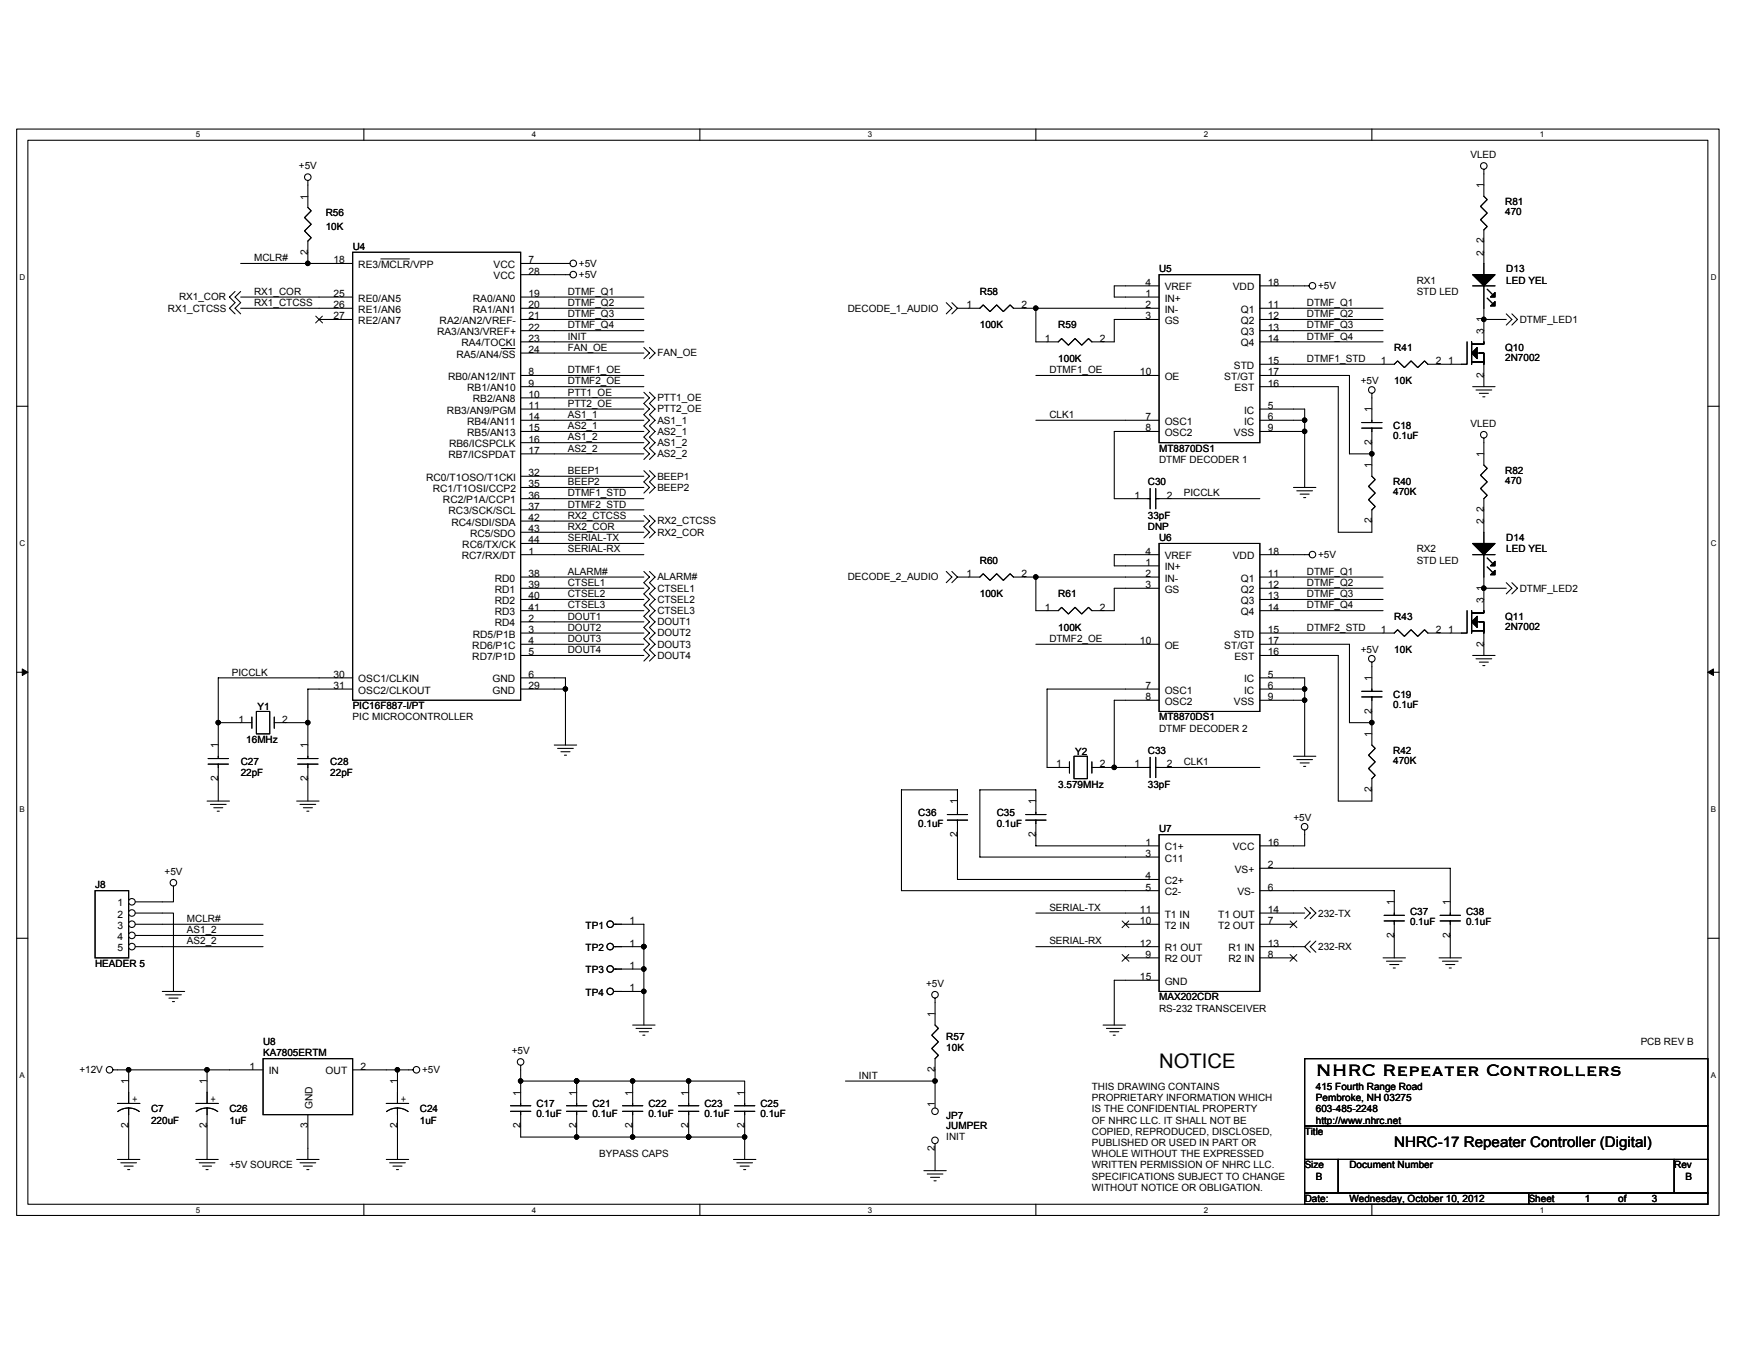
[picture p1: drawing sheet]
<svg xmlns="http://www.w3.org/2000/svg" width="279mm" height="216mm" viewBox="0 0 279 216" stroke-linecap="round" stroke-linejoin="round" font-family="sans-serif">
<path d="M2.6 20.5h270.3v172.5h-270.3zM4.4 22.3h266.7v168.9h-266.7z" fill="none" stroke="#000" stroke-width=".17"/>
<g fill="#fff">
<path d="M31.1 20.7h.7v1.4h-.7z"/>
<path d="M31.1 191.4h.7v1.4h-.7z"/>
</g>
<path d="M57.8 20.5v1.8M57.8 191.2v1.8" fill="none" stroke="#000" stroke-width=".17"/>
<g fill="#fff">
<path d="M84.4 20.7h.7v1.4h-.7z"/>
<path d="M84.4 191.4h.7v1.4h-.7z"/>
</g>
<path d="M111.1 20.5v1.8M111.1 191.2v1.8" fill="none" stroke="#000" stroke-width=".17"/>
<g fill="#fff">
<path d="M137.8 20.7h.7v1.4h-.7z"/>
<path d="M137.8 191.4h.7v1.4h-.7z"/>
</g>
<path d="M164.4 20.5v1.8M164.4 191.2v1.8" fill="none" stroke="#000" stroke-width=".17"/>
<g fill="#fff">
<path d="M191.1 20.7h.7v1.4h-.7z"/>
<path d="M191.1 191.4h.7v1.4h-.7z"/>
</g>
<path d="M217.8 20.5v1.8M217.8 191.2v1.8" fill="none" stroke="#000" stroke-width=".17"/>
<g fill="#fff">
<path d="M244.5 20.7h.7v1.4h-.7z"/>
<path d="M244.5 191.4h.7v1.4h-.7z"/>
<path d="M3.1 43.4h.9v1.4h-.9z"/>
<path d="M271.6 43.4h.9v1.4h-.9z"/>
<path d="M3.1 85.6h.9v1.4h-.9z"/>
<path d="M271.6 85.6h.9v1.4h-.9z"/>
</g>
<path d="M2.6 64.5h1.8M271.1 64.5h1.8" fill="none" stroke="#000" stroke-width=".17"/>
<g fill="#fff">
<path d="M3.1 127.8h.8v1.4h-.8z"/>
<path d="M271.6 127.8h.8v1.4h-.8z"/>
</g>
<path d="M2.6 106.7h1.8M271.1 106.7h1.8" fill="none" stroke="#000" stroke-width=".17"/>
<path d="M3.5 106.2l.9 .5-.9 .5zM271.1 106.7l.9-.5v1z" fill="#000" stroke="#000" stroke-width=".16"/>
<g fill="#fff">
<path d="M3.1 170.1h.8v1.4h-.8z"/>
<path d="M271.5 170.1h.9v1.4h-.9z"/>
</g>
<g fill="none" stroke="#000" stroke-width=".17">
<path d="M48.9 28.7v4.2l.5 .6-1.1 1 1.1 1.1-1.1 1.1 1.1 1-.5 .6v3.5h1.8M235.6 26.9v2.5M235.6 38.3v5.3M37.3 46.3l-.9 .9 .9 .8-.9 .9 .9 .9M38.2 46.3l-.9 .9 .9 .8-.9 .9 .9 .9M38.2 47.2h12.5M38.2 48.9h12.5M38.2 41.8h10.7M88 56h14.2M88 59.6h14.2M88 52.5h14.2M88 54.3h14.2"/>
<path d="M88 50.7h14.2M88 47.2h14.2M88 48.9h14.2M88 41.8h2.5M88 43.6h2.5M102.2 55.2l.9 .8-.9 .9M103.1 55.2l.9 .8-.9 .9M150.2 48l.9 .9-.9 .9M151.1 48l.9 .9M152 48.9l-.9 .9M152 48.9h3.6l.5-.5 1.1 1.1 1-1.1 1.1 1.1 1.1-1.1 .5 .5h23.1M164.4 48.9v5.4h3.6l.5-.6 1.1 1.1 1.1-1.1 1 1.1 1.1-1.1 .5 .6h3.6v-3.6h7.1"/>
<path d="M164.4 59.6h19.6M184 43.6h16v26.7h-16zM184 45.4h-7.1v1.8h7.1M200 59.6h14.2v12.5h3.6M200 52.5h19.6M200 54.3h19.6M200 50.7h19.6M200 48.9h19.6M200 57.8h19.6M200 45.4h7.8M228.5 57.8h1.7M233.8 45.4h3.5"/>
<path d="M235.6 50.7h3.5M235.6 45.4v7.1M235.6 59.6v1.8M236.1 45.9l.9 .9M236.1 47.3l.9 .9M239.1 49.8l.9 .9-.9 .9M240 49.8l.9 .9-.9 .9M88 77.4h14.2M88 64.9h14.2M88 68.5h14.2M88 61.4h14.2M88 79.2h14.2"/>
<path d="M88 66.7h14.2M88 75.6h14.2M88 70.3h14.2M88 63.2h14.2M88 72.1h14.2M102.2 62.3l.9 .9-.9 .9 .9 .8-.9 .9 .9 .9-.9 .9 .9 .9-.9 .9 .9 .9-.9 .9 .9 .9-.9 .8M102.2 74.7l.9 .9-.9 .9 .9 .9-.9 .9M103.1 62.3l.9 .9-.9 .9 .9 .8-.9 .9 .9 .9-.9 .9 .9 .9-.9 .9 .9 .9-.9 .9 .9 .9-.9 .8M103.1 74.7l.9 .9-.9 .9 .9 .9-.9 .9M164.4 66.7h19.6M184 68.5h-7.1v10.7h3.5M185.8 79.2h14.2"/>
<path d="M200 61.4h12.4v23.1h5.4v-3.6l.5-.5-1-1.1 1-1-1-1.1 1-1.1-.5-.5v-7.6M200 64.9h7.1v12.5M200 68.5h7.1M200 66.7h7.1M205.3 77.4h3.6M205.9 77.9h2.5M206.4 78.4h1.4M206.9 79h.4M216.2 68h3.2M216.2 67.1h3.2M217.8 62.4v4.7M233.8 61.4h3.5"/>
<path d="M234.3 61.9h2.5M234.8 62.4h1.5M235.4 63h.3M235.6 69.6v2.5M88 84.5h14.2M88 80.9h14.2M88 82.7h14.2M88 95.2h14.2M88 91.6h14.2M88 93.4h14.2M88 96.9h14.2M88 98.7h14.2"/>
<path d="M88 88.1h14.2M88 86.3h14.2M102.2 81.8l.9 .9-.9 .9 .9 .9-.9 .9M102.2 90.7l.9 .9-.9 .9 .9 .9-.9 .9 .9 .9-.9 .9 .9 .8-.9 .9 .9 .9-.9 .9 .9 .9-.9 .9 .9 .9-.9 .9 .9 .9-.9 .8M103.1 81.8l.9 .9-.9 .9 .9 .9-.9 .9M103.1 90.7l.9 .9-.9 .9 .9 .9-.9 .9 .9 .9-.9 .9 .9 .8-.9 .9 .9 .9-.9 .9 .9 .9-.9 .9 .9 .9-.9 .9 .9 .9-.9 .8M150.2 90.7l.9 .9-.9 .9M151.1 90.7l.9 .9M152 91.6l-.9 .9M152 91.6h1.8M162.7 91.6h16M164.4 91.6v5.3h1.8"/>
<path d="M178.7 93.4h-1.8v3.5h-1.8M178.7 88.1h-1.8v1.7h1.8M205.3 95.2h14.3M205.3 91.6h14.3M205.3 93.4h14.3M205.3 96.9h14.3M205.3 88.1h2.5M233.8 88.1h3.5M235.6 93.4h3.5M235.6 80.9v5.4M235.6 88.1v7.1M236.1 88.6l.9 .9"/>
<path d="M236.1 90l.9 .9M239.1 92.5l.9 .9-.9 .9M240 92.5l.9 .9-.9 .9M34.6 114.7h5.4M40 113.8v1.8M40.7 112.9h2.1v3.6h-2.1zM43.5 114.7h5.4M43.5 113.8v1.8M50.7 109.4h-1.8v8.9M50.7 107.6h-16.1v12.8M88 109.4h1.8M88 107.6h1.8v10.7"/>
<path d="M88 100.5h14.2M88 104.1h14.2M88 102.3h14.2M88 118.3h3.5M88.5 118.8h2.5M89 119.3h1.5M89.6 119.9h.3M164.4 102.3h14.3M178.7 109.4h-12.5v12.4h3.6M178.7 111.2h-1.8v10.6M205.3 104.1h7.1v23.1h5.4v-3.6l.5-.5-1-1.1 1-1.1-1-1 1-1.1-.5-.5v-7.7M205.3 100.5h16l.6-.5 1 1 1.1-1 1.1 1 1-1 .6 .5h3.5"/>
<path d="M205.3 102.3h8.9v12.4h3.6M205.3 109.4h1.8M205.3 107.6h1.8v12.5M205.3 111.2h1.8M216.2 110.6h3.2M216.2 109.7h3.2M217.8 105.1v4.6M233.8 104.1h3.5M234.3 104.6h2.5M234.8 105.1h1.5M235.4 105.7h.3M235.6 102.3v1.8"/>
<path d="M32.9 127.2h3.5M33 121.3h3.3M33 120.4h3.3M33.4 127.7h2.5M33.9 128.2h1.5M34.5 128.8h.3M34.6 121.3v5.9M47.1 127.2h3.6M47.6 127.7h2.5M48.2 128.2h1.4M48.7 128.8h.3M48.9 123.6v3.6"/>
<path d="M152 127.2v-1.8h-8.9v16h35.6M152 132.5v7.1h26.7M164.4 127.2v-1.8h-8.8v10.7h23.1M164.4 132.5v1.8h14.3M169.8 120.9v1.8M170.5 120.1h2.1v3.5h-2.1zM173.3 121.8h7.1M173.3 120.9v1.8M185.8 121.8h14.2M205.3 137.8h24.9v7.5M205.3 120.1h3.6M205.9 120.6h2.5"/>
<path d="M206.4 121.1h1.4M206.9 121.7h.4M207.1 131.8v2.5h-1.8M2.6 148.9h1.8M25.8 144.9h1.7v12.5M25.8 148.5h16M25.8 150.3h16M25.8 146.7h16M25.8 157.4h3.5M26.3 157.9h2.5M26.8 158.5h1.5M27.4 159h.3"/>
<path d="M27.5 140.7v2.5h-1.7M97.4 146.7h4.8v16M97.4 157.4h4.8M100.4 150.3h1.8M100.4 153.8h1.8M148.4 158.5v2.5M164.4 150.3h14.3M164.4 144.9h14.3M178.7 155.6h-1.8v7.1M205.3 150.3h1.8M205.3 144.9h1.8M205.3 141.4h16v3.9"/>
<path d="M207.1 150.3l.9 .9M207.1 144.1l.9 .8-.9 .9M208 149.4l-.9 .9M208 144.1l.9 .8-.9 .9M208.9 149.4l-.9 .9 .9 .9M219.6 152.1h3.5M219.7 146.2h3.2M219.7 145.3h3.2M220.1 152.6h2.5M220.6 153.1h1.5M221.2 153.7h.3M221.3 146.2v5.9"/>
<path d="M228.5 152.1h3.5M228.6 146.2h3.2M228.6 145.3h3.2M229 152.6h2.5M229.5 153.1h1.4M230.1 153.7h.3M230.2 146.2v5.9M271.1 148.9h1.8M17.9 169.8h18.5M18.6 175.2h3.6M18.7 176.5a2.86 2.86 0 0 1 3.4 0M20.4 169.8v5.4"/>
<path d="M20.4 175.9v8.2M32.9 169.8v1.8M32.9 178.7v5.4M61.3 169.8h4.3M63.1 169.8v1.8M63.1 178.7v5.4M82.7 169.1v4.3M82.7 178.7v1.8h35.5M82.7 171.6h26.6M91.5 171.6v1.8M91.5 178.7v1.8M98.8 176.4h3.2"/>
<path d="M98.8 175.5h3.2M100.4 171.6v3.9M100.4 176.4v4.1M100.4 162.7h3.6M101 163.3h2.5M101.5 163.8h1.4M102 164.3h.4M109.3 171.6h8.9v1.8M109.3 171.6v1.8M109.3 178.7v1.8M118.2 178.7v5.4M148.4 169.8v1.8h-14.2"/>
<path d="M175.1 162.7h3.6M175.6 163.3h2.5M176.2 163.8h1.4M176.7 164.3h.4M207.1 168.1h64v10.6h-64zM207.1 178.7h64v5.4h-64zM18.6 184.1h3.6M19.2 184.6h2.5M19.7 185.1h1.4M20.3 185.7h.3M31.1 184.1h3.5M31.6 184.6h2.5"/>
<path d="M32.2 185.1h1.4M32.7 185.7h.3M47.1 184.1h3.6M47.6 184.6h2.5M48.2 185.1h1.4M48.7 185.7h.3M48.9 182.3v1.8M61.3 184.1h3.6M61.8 184.6h2.5M62.4 185.1h1.4M62.9 185.7h.4M116.4 184.1h3.6"/>
<path d="M117 184.6h2.5M117.5 185.1h1.4M118 185.7h.4M146.7 185.8h3.5M147.2 186.4h2.5M147.7 186.9h1.5M148.3 187.5h.3M207.1 184.1h5.3v5.3h-5.3zM207.1 189.4h35.6v1.8h-35.6zM212.4 184.1h53.4v5.3h-53.4zM242.7 189.4h28.4v1.8h-28.4zM265.8 184.1h5.3v5.3h-5.3z"/>
<circle cx="48.9" cy="28.1" r=".52"/>
<circle cx="235.5" cy="26.3" r=".52"/>
<circle cx="91" cy="43.6" r=".52"/>
<circle cx="91" cy="41.8" r=".52"/>
<circle cx="208.4" cy="45.4" r=".52"/>
<circle cx="217.8" cy="61.9" r=".52"/>
<circle cx="235.5" cy="69" r=".52"/>
<circle cx="208.4" cy="88" r=".52"/>
<circle cx="217.8" cy="104.6" r=".52"/>
<circle cx="207.1" cy="131.2" r=".52"/>
<circle cx="27.5" cy="140.1" r=".52"/>
<circle cx="96.9" cy="157.4" r=".52"/>
<circle cx="96.9" cy="146.7" r=".52"/>
<circle cx="148.4" cy="157.9" r=".52"/>
<circle cx="17.4" cy="169.8" r=".52"/>
<circle cx="66.1" cy="169.8" r=".52"/>
<circle cx="82.6" cy="168.6" r=".52"/>
</g>
<g fill="#000" stroke="#000" stroke-width=".17">
<path d="M233.8 43.6h3.5l-1.7 1.8z" fill-rule="evenodd"/>
<path d="M236.6 47.2l.7-.8v.8z" fill-rule="evenodd"/>
<path d="M236.6 48.6l.7-.7v.7z" fill-rule="evenodd"/>
<path d="M233.8 43.6h3.5l-1.7 1.8z" fill-rule="evenodd"/>
<path d="M236.6 47.2l.7-.8v.8z" fill-rule="evenodd"/>
<path d="M236.6 48.6l.7-.7v.7z" fill-rule="evenodd"/>
<path d="M233.8 86.3h3.5l-1.7 1.8z" fill-rule="evenodd"/>
<path d="M236.6 89.8l.7-.7v.7z" fill-rule="evenodd"/>
<path d="M236.6 91.2l.7-.6v.6z" fill-rule="evenodd"/>
<path d="M233.8 86.3h3.5l-1.7 1.8z" fill-rule="evenodd"/>
<path d="M236.6 89.8l.7-.7v.7z" fill-rule="evenodd"/>
<path d="M236.6 91.2l.7-.6v.6z" fill-rule="evenodd"/>
<circle cx="48.9" cy="41.8" r=".35"/>
<circle cx="164.4" cy="48.9" r=".35"/>
<circle cx="235.6" cy="50.7" r=".35"/>
<circle cx="207.1" cy="68.5" r=".35"/>
<circle cx="207.1" cy="66.7" r=".35"/>
<circle cx="217.8" cy="72" r=".35"/>
<circle cx="164.4" cy="91.6" r=".35"/>
<circle cx="235.6" cy="93.4" r=".35"/>
<circle cx="34.6" cy="114.7" r=".35"/>
<circle cx="48.9" cy="114.7" r=".35"/>
<circle cx="89.8" cy="109.4" r=".35"/>
<circle cx="207.1" cy="109.4" r=".35"/>
<circle cx="207.1" cy="111.2" r=".35"/>
<circle cx="217.8" cy="114.7" r=".35"/>
<circle cx="176.9" cy="121.8" r=".35"/>
<circle cx="102.2" cy="153.8" r=".35"/>
<circle cx="102.2" cy="157.4" r=".35"/>
<circle cx="102.2" cy="150.3" r=".35"/>
<circle cx="20.4" cy="169.8" r=".35"/>
<circle cx="32.9" cy="169.8" r=".35"/>
<circle cx="63.1" cy="169.8" r=".35"/>
<circle cx="82.6" cy="171.6" r=".35"/>
<circle cx="91.5" cy="171.6" r=".35"/>
<circle cx="100.4" cy="171.6" r=".35"/>
<circle cx="109.3" cy="171.6" r=".35"/>
<circle cx="148.4" cy="171.6" r=".35"/>
<circle cx="91.5" cy="180.5" r=".35"/>
<circle cx="100.4" cy="180.5" r=".35"/>
<circle cx="109.3" cy="180.5" r=".35"/>
<circle cx="118.2" cy="180.5" r=".35"/>
</g>
<circle cx="148.4" cy="176.4" r=".52" fill="#fff" stroke="#000" stroke-width=".17"/>
<path d="M148.4 171.6v4.3" fill="none" stroke="#000" stroke-width=".17"/>
<circle cx="148.4" cy="181" r=".52" fill="#fff" stroke="#000" stroke-width=".17"/>
<g fill="none" stroke="#000" stroke-width=".17">
<path d="M219.6 57.8h1.7l.6-.5 1 1.1 1.1-1.1 1.1 1.1 1-1.1 .6 .5h1.8M48.9 118.3v2.1M47.3 121.3h3.2M47.3 120.4h3.2M48.9 121.3v2.3M15.1 141.4h5.3v10.7h-5.3zM97.4 150.3h3M148.4 161v1.7l.6 .6-1.1 1 1.1 1.1-1.1 1.1 1.1 1-.6 .6v1.7M148.4 181.6v4.2"/>
<circle cx="96.9" cy="150.3" r=".52"/>
</g>
<circle cx="20.9" cy="143.2" r=".52" fill="#fff" stroke="#000" stroke-width=".17"/>
<path d="M21.5 143.2h4.3" fill="none" stroke="#000" stroke-width=".17"/>
<circle cx="20.9" cy="144.9" r=".52" fill="#fff" stroke="#000" stroke-width=".17"/>
<path d="M21.5 144.9h4.3" fill="none" stroke="#000" stroke-width=".17"/>
<circle cx="20.9" cy="146.7" r=".52" fill="#fff" stroke="#000" stroke-width=".17"/>
<path d="M21.5 146.7h4.3" fill="none" stroke="#000" stroke-width=".17"/>
<circle cx="20.9" cy="148.5" r=".52" fill="#fff" stroke="#000" stroke-width=".17"/>
<path d="M21.5 148.5h4.3" fill="none" stroke="#000" stroke-width=".17"/>
<circle cx="20.9" cy="150.3" r=".52" fill="#fff" stroke="#000" stroke-width=".17"/>
<g fill="none" stroke="#000" stroke-width=".17">
<path d="M235.6 29.4v1.8l.5 .5-1.1 1.1 1.1 1-1.1 1.1 1.1 1.1-.5 .5v1.8M50.7 41.8h5.3M50.7 47.2h5.3M50.7 48.9h5.3M50.7 50.7h5.3M56 40h26.7v71.2h-26.7zM82.7 41.8h5.3M82.7 47.2h5.3M82.7 48.9h5.3M82.7 50.7h5.3M82.7 52.5h5.3M82.7 54.3h5.3"/>
<path d="M82.7 56h5.3M82.7 43.6h5.3M82.7 59.6h5.3M232.9 54.3v3.5h-2.7M233.6 54.3v3.5M233.6 57.5h2M234.5 56h1.1v1.8M234.8 56h.8v1.8M235.6 54.3v.3h-1.8M235.6 54.3v.3h-2M235.6 52.5v1.8M235.6 57.8v1.8"/>
<path d="M82.7 61.4h5.3M82.7 63.2h5.3M82.7 64.9h5.3M82.7 66.7h5.3M82.7 68.5h5.3M82.7 70.3h5.3M82.7 72.1h5.3M82.7 75.6h5.3M82.7 77.4h5.3M82.7 79.2h5.3M180.4 79.2h2.2M182.6 77.6v3.2"/>
<path d="M183.5 77.6v3.2M183.5 79.2h2.3M235.6 72.1v1.7l.5 .6-1.1 1 1.1 1.1-1.1 1.1 1.1 1-.5 .6v1.7M82.7 88.1h5.3M82.7 91.6h5.3M82.7 93.4h5.3M82.7 95.2h5.3M82.7 96.9h5.3M82.7 80.9h5.3M82.7 82.7h5.3M82.7 84.5h5.3M82.7 86.3h5.3"/>
<path d="M82.7 98.7h5.3M153.8 91.6h1.8l.5-.5 1.1 1 1-1 1.1 1 1.1-1 .5 .5h1.8M166.2 96.9h1.8l.5-.5 1.1 1.1 1.1-1.1 1 1.1 1.1-1.1 .5 .5h1.8M178.7 88.1h5.3M178.7 89.8h5.3M178.7 91.6h5.3M178.7 93.4h5.3M184 86.3h16v26.6h-16zM200 88.1h5.3M200 91.6h5.3M200 93.4h5.3M200 95.2h5.3"/>
<path d="M200 96.9h5.3M232.9 96.9v3.6h-2.7M233.6 96.9v3.6M234.5 98.7h1.1v1.8M234.8 98.7h.8v1.8M235.6 96.9v.4h-1.8M235.6 96.9v.4h-2M235.6 95.2v1.7M50.7 109.4h5.3M50.7 107.6h5.3M82.7 109.4h5.3M82.7 104.1h5.3"/>
<path d="M82.7 100.5h5.3M82.7 102.3h5.3M82.7 107.6h5.3M178.7 111.2h5.3M178.7 109.4h5.3M178.7 102.3h5.3M200 111.2h5.3M200 109.4h5.3M200 104.1h5.3M200 100.5h5.3M200 102.3h5.3M200 107.6h5.3"/>
<path d="M233.6 100.1h2M235.6 100.5v1.8M150.4 130.2h3.2M150.4 129.3h3.2M152 127.2v2.1M152 130.2v2.3M162.8 130.2h3.3M162.8 129.3h3.3M164.4 127.2v2.1M164.4 130.2v2.3M178.7 134.3h5.3M178.7 136.1h5.3"/>
<path d="M178.7 139.6h5.3M180.4 121.8h2.2M182.6 120.2v3.2M183.5 121.8h2.3M183.5 120.2v3.2M184 132.5h16v24.9h-16zM200 134.3h5.3M200 137.8h5.3M21.5 150.3h4.3M97.4 153.8h3M178.7 150.3h5.3M178.7 141.4h5.3"/>
<path d="M178.7 144.9h5.3M178.7 146.7h5.3M178.7 152.1h5.3M178.7 155.6h5.3M200 150.3h5.3M200 141.4h5.3M200 144.9h5.3M200 146.7h5.3M200 152.1h5.3M31.1 175.2h3.5M31.1 176.5a2.86 2.86 0 0 1 3.5 0M32.9 171.6v3.6"/>
<path d="M32.9 175.9v2.8M36.4 169.8h5.4M41.8 168.1h14.2v8.9h-14.2zM48.9 177v5.3M56 169.8h5.3M61.3 175.2h3.6M61.4 176.5a2.86 2.86 0 0 1 3.4 0M63.1 171.6v3.6M63.1 175.9v2.8M81 176.4h3.3M81 175.5h3.3M82.7 173.4v2.1"/>
<path d="M82.7 176.4v2.3M89.9 176.4h3.3M89.9 175.5h3.3M91.5 173.4v2.1M91.5 176.4v2.3M107.7 176.4h3.2M107.7 175.5h3.2M109.3 173.4v2.1M109.3 176.4v2.3M116.6 176.4h3.2M116.6 175.5h3.2M118.2 173.4v2.1"/>
<path d="M118.2 176.4v2.3"/>
<circle cx="96.9" cy="153.8" r=".52"/>
</g>
<path d="M50.1 50.2l1.1 1.1M51.2 50.2l-1.1 1.1M60.5 41.1h4.5M79.6 55.3h2.2M178.1 146.2l1.1 1.1M178.1 151.5l1.1 1.1M179.2 146.2l-1.1 1.1M179.2 151.5l-1.1 1.1M204.8 146.2l1.1 1.1M204.8 151.5l1.1 1.1M205.9 146.2l-1.1 1.1M205.9 151.5l-1.1 1.1" fill="none" stroke="#000" stroke-width=".16"/>
<g fill="#000" stroke="#000" stroke-width=".17">
<path d="M233.6 56l.9-.8v1.7z" fill-rule="evenodd"/>
<path d="M233.6 56l.9-.8v1.7z" fill-rule="evenodd"/>
<path d="M233.6 98.7l.9-.9v1.8z" fill-rule="evenodd"/>
<path d="M233.6 98.7l.9-.9v1.8z" fill-rule="evenodd"/>
<circle cx="48.9" cy="41.8" r=".35"/>
<circle cx="164.4" cy="48.9" r=".35"/>
<circle cx="235.6" cy="50.7" r=".35"/>
<circle cx="207.1" cy="68.5" r=".35"/>
<circle cx="207.1" cy="66.7" r=".35"/>
<circle cx="217.8" cy="72" r=".35"/>
<circle cx="164.4" cy="91.6" r=".35"/>
<circle cx="235.6" cy="93.4" r=".35"/>
<circle cx="34.6" cy="114.7" r=".35"/>
<circle cx="48.9" cy="114.7" r=".35"/>
<circle cx="89.8" cy="109.4" r=".35"/>
<circle cx="207.1" cy="109.4" r=".35"/>
<circle cx="207.1" cy="111.2" r=".35"/>
<circle cx="217.8" cy="114.7" r=".35"/>
<circle cx="176.9" cy="121.8" r=".35"/>
<circle cx="102.2" cy="153.8" r=".35"/>
<circle cx="102.2" cy="157.4" r=".35"/>
<circle cx="102.2" cy="150.3" r=".35"/>
<circle cx="20.4" cy="169.8" r=".35"/>
<circle cx="32.9" cy="169.8" r=".35"/>
<circle cx="63.1" cy="169.8" r=".35"/>
<circle cx="82.6" cy="171.6" r=".35"/>
<circle cx="91.5" cy="171.6" r=".35"/>
<circle cx="100.4" cy="171.6" r=".35"/>
<circle cx="109.3" cy="171.6" r=".35"/>
<circle cx="148.4" cy="171.6" r=".35"/>
<circle cx="91.5" cy="180.5" r=".35"/>
<circle cx="100.4" cy="180.5" r=".35"/>
<circle cx="109.3" cy="180.5" r=".35"/>
<circle cx="118.2" cy="180.5" r=".35"/>
</g>
<text font-size="3.4" x="208.9" y="170.8">NHRC Repeater Controllers</text>
<text font-size="3.2" x="184" y="169.5">NOTICE</text>
<text font-size="2.3" x="221.3" y="182.1">NHRC-17 Repeater Controller (Digital)</text>
<g font-size="1.6">
<text x="47.5" y="26.9">+5V</text>
<text x="233.4" y="25.1">VLED</text>
<text x="235.5" y="29.9" transform="rotate(-90 235.5 29.9)">1</text>
<text x="48.9" y="31.7" transform="rotate(-90 48.9 31.7)">1</text>
<text x="51.7" y="34.4">R56</text>
<text x="239" y="32.6">R81</text>
<text x="239" y="34.2">470</text>
<text x="40.3" y="41.5">MCLR#</text>
<text x="48.9" y="40.4" transform="rotate(-90 48.9 40.4)">2</text>
<text x="51.7" y="36.5">10K</text>
<text x="53" y="41.8">18</text>
<text x="56" y="39.7">U4</text>
<text x="83.9" y="41.8">7</text>
<text x="235.5" y="40.6" transform="rotate(-90 235.5 40.6)">2</text>
<text x="235.5" y="38.7" transform="rotate(-90 235.5 38.7)">2</text>
<text x="28.4" y="47.7">RX1_COR</text>
<text x="40.3" y="46.8">RX1_COR</text>
<text x="53" y="47.1">25</text>
<text x="56.9" y="42.5">RE3/MCLR/VPP</text>
<text x="56.9" y="47.9">RE0/AN5</text>
<text x="75.1" y="47.9">RA0/AN0</text>
<text x="78.4" y="44.3">VCC</text>
<text x="78.4" y="42.5">VCC</text>
<text x="83.9" y="43.6">28</text>
<text x="83.9" y="47.1">19</text>
<text x="90.1" y="46.8">DTMF_Q1</text>
<text x="91.9" y="42.4">+5V</text>
<text x="91.9" y="44.1">+5V</text>
<text x="155.6" y="46.8">R58</text>
<text x="181.9" y="47.1">1</text>
<text x="181.9" y="45.4">4</text>
<text x="184" y="43.2">U5</text>
<text x="184.9" y="47.9">IN+</text>
<text x="184.9" y="46.1">VREF</text>
<text x="195.7" y="46.1">VDD</text>
<text x="201.3" y="45.4">18</text>
<text x="209.3" y="45.9">+5V</text>
<text x="224.9" y="45">RX1</text>
<text x="224.9" y="46.8">STD LED</text>
<text x="239.1" y="43.2">D13</text>
<text x="239.1" y="45">LED YEL</text>
<text x="26.6" y="49.5">RX1_CTCSS</text>
<text x="40.3" y="48.6">RX1_CTCSS</text>
<text x="53" y="48.9">26</text>
<text x="53" y="50.7">27</text>
<text x="56.9" y="49.7">RE1/AN6</text>
<text x="56.9" y="51.4">RE2/AN7</text>
<text x="69.4" y="53.2">RA3/AN3/VREF+</text>
<text x="69.8" y="51.4">RA2/AN2/VREF-</text>
<text x="75.1" y="49.7">RA1/AN1</text>
<text x="83.9" y="52.5">22</text>
<text x="83.9" y="48.9">20</text>
<text x="83.9" y="50.7">21</text>
<text x="90.1" y="52.1">DTMF_Q4</text>
<text x="90.1" y="53.9">INIT</text>
<text x="90.1" y="50.4">DTMF_Q3</text>
<text x="90.1" y="48.6">DTMF_Q2</text>
<text x="134.6" y="49.5">DECODE_1_AUDIO</text>
<text x="153.4" y="48.9">1</text>
<text x="155.6" y="52.1">100K</text>
<text x="162.1" y="48.9">2</text>
<text x="168" y="52.1">R59</text>
<text x="181.9" y="48.9">2</text>
<text x="181.9" y="50.7">3</text>
<text x="184.9" y="49.7">IN-</text>
<text x="184.9" y="51.4">GS</text>
<text x="197" y="49.7">Q1</text>
<text x="197" y="51.4">Q2</text>
<text x="197" y="53.2">Q3</text>
<text x="201.3" y="48.9">11</text>
<text x="201.3" y="50.7">12</text>
<text x="201.3" y="52.5">13</text>
<text x="207.5" y="53.9">DTMF_Q4</text>
<text x="207.5" y="48.6">DTMF_Q1</text>
<text x="207.5" y="50.4">DTMF_Q2</text>
<text x="207.5" y="52.1">DTMF_Q3</text>
<text x="235.5" y="53" transform="rotate(-90 235.5 53)">3</text>
<text x="235.5" y="51.1" transform="rotate(-90 235.5 51.1)">1</text>
<text x="241.3" y="51.2">DTMF_LED1</text>
<text x="72.5" y="56.8">RA5/AN4/SS</text>
<text x="73.3" y="55">RA4/TOCKI</text>
<text x="83.9" y="56">24</text>
<text x="83.9" y="54.3">23</text>
<text x="83.9" y="59.6">8</text>
<text x="90.1" y="55.7">FAN_OE</text>
<text x="90.1" y="59.2">DTMF1_OE</text>
<text x="104.4" y="56.6">FAN_OE</text>
<text x="165.9" y="54.3">1</text>
<text x="166.6" y="59.2">DTMF1_OE</text>
<text x="168" y="57.5">100K</text>
<text x="174.6" y="54.3">2</text>
<text x="181" y="59.6">10</text>
<text x="195.9" y="58.5">STD</text>
<text x="197" y="55">Q4</text>
<text x="201.3" y="57.8">15</text>
<text x="201.3" y="54.3">14</text>
<text x="201.3" y="59.6">17</text>
<text x="207.5" y="57.5">DTMF1_STD</text>
<text x="219.2" y="57.8">1</text>
<text x="221.3" y="55.7">R41</text>
<text x="227.9" y="57.8">2</text>
<text x="229.9" y="57.8">1</text>
<text x="235.5" y="60" transform="rotate(-90 235.5 60)">2</text>
<text x="239" y="55.7">Q10</text>
<text x="239" y="57.3">2N7002</text>
<text x="71" y="65.7">RB3/AN9/PGM</text>
<text x="71.1" y="60.3">RB0/AN12/INT</text>
<text x="74.2" y="62.1">RB1/AN10</text>
<text x="75.1" y="63.9">RB2/AN8</text>
<text x="83.9" y="61.4">9</text>
<text x="83.9" y="64.9">11</text>
<text x="83.9" y="63.1">10</text>
<text x="90.1" y="64.6">PTT2_OE</text>
<text x="90.1" y="61">DTMF2_OE</text>
<text x="90.1" y="62.8">PTT1_OE</text>
<text x="104.4" y="63.7">PTT1_OE</text>
<text x="104.4" y="65.5">PTT2_OE</text>
<text x="184.9" y="60.3">OE</text>
<text x="194.4" y="60.3">ST/GT</text>
<text x="196" y="62.1">EST</text>
<text x="197.5" y="65.7">IC</text>
<text x="201.3" y="64.9">5</text>
<text x="201.3" y="61.4">16</text>
<text x="216" y="61">+5V</text>
<text x="217.8" y="65.5" transform="rotate(-90 217.8 65.5)">1</text>
<text x="221.3" y="61">10K</text>
<text x="71.3" y="71">RB6/ICSPCLK</text>
<text x="74.2" y="67.4">RB4/AN11</text>
<text x="74.2" y="69.2">RB5/AN13</text>
<text x="83.9" y="66.7">14</text>
<text x="83.9" y="68.5">15</text>
<text x="83.9" y="70.3">16</text>
<text x="90.1" y="68.1">AS2_1</text>
<text x="90.1" y="66.4">AS1_1</text>
<text x="90.1" y="69.9">AS1_2</text>
<text x="90.1" y="71.7">AS2_2</text>
<text x="104.4" y="67.2">AS1_1</text>
<text x="104.4" y="70.8">AS1_2</text>
<text x="104.4" y="69">AS2_1</text>
<text x="166.6" y="66.4">CLK1</text>
<text x="181.9" y="68.5">8</text>
<text x="181.9" y="66.7">7</text>
<text x="184" y="71.7">MT8870DS1</text>
<text x="184.9" y="69.2">OSC2</text>
<text x="184.9" y="67.4">OSC1</text>
<text x="195.9" y="69.2">VSS</text>
<text x="197.5" y="67.4">IC</text>
<text x="201.3" y="68.5">9</text>
<text x="201.3" y="66.7">6</text>
<text x="217.8" y="70.7" transform="rotate(-90 217.8 70.7)">2</text>
<text x="221.2" y="68.1">C18</text>
<text x="221.2" y="69.7">0.1uF</text>
<text x="233.4" y="67.8">VLED</text>
<text x="67.6" y="76.3">RC0/T1OSO/T1CKI</text>
<text x="71.2" y="72.8">RB7/ICSPDAT</text>
<text x="83.9" y="75.6">32</text>
<text x="83.9" y="77.4">35</text>
<text x="83.9" y="72">17</text>
<text x="90.1" y="77">BEEP2</text>
<text x="90.1" y="75.2">BEEP1</text>
<text x="104.4" y="72.6">AS2_2</text>
<text x="104.4" y="76.1">BEEP1</text>
<text x="104.4" y="77.9">BEEP2</text>
<text x="182.2" y="77">C30</text>
<text x="184" y="73.5">DTMF DECODER 1</text>
<text x="217.8" y="74.4" transform="rotate(-90 217.8 74.4)">1</text>
<text x="221.2" y="77">R40</text>
<text x="235.5" y="72.6" transform="rotate(-90 235.5 72.6)">1</text>
<text x="239" y="75.2">R82</text>
<text x="239" y="76.9">470</text>
<text x="68.7" y="78.1">RC1/T1OSI/CCP2</text>
<text x="70.3" y="79.9">RC2/P1A/CCP1</text>
<text x="71.2" y="81.7">RC3/SCK/SCL</text>
<text x="71.6" y="83.4">RC4/SDI/SDA</text>
<text x="83.9" y="82.7">42</text>
<text x="83.9" y="80.9">37</text>
<text x="83.9" y="79.1">36</text>
<text x="90.1" y="78.8">DTMF1_STD</text>
<text x="90.1" y="80.6">DTMF2_STD</text>
<text x="90.1" y="82.4">RX2_CTCSS</text>
<text x="104.4" y="83.2">RX2_CTCSS</text>
<text x="180.1" y="79.1">1</text>
<text x="182.2" y="82.4">33pF</text>
<text x="185.3" y="79.1">2</text>
<text x="187.9" y="78.8">PICCLK</text>
<text x="217.8" y="83.1" transform="rotate(-90 217.8 83.1)">2</text>
<text x="221.2" y="78.6">470K</text>
<text x="235.5" y="83.2" transform="rotate(-90 235.5 83.2)">2</text>
<text x="235.5" y="81.3" transform="rotate(-90 235.5 81.3)">2</text>
<text x="73.3" y="88.8">RC7/RX/DT</text>
<text x="73.4" y="87">RC6/TX/CK</text>
<text x="74.6" y="85.2">RC5/SDO</text>
<text x="83.9" y="86.3">44</text>
<text x="83.9" y="84.5">43</text>
<text x="83.9" y="88">1</text>
<text x="90.1" y="84.1">RX2_COR</text>
<text x="90.1" y="85.9">SERIAL-TX</text>
<text x="90.1" y="87.7">SERIAL-RX</text>
<text x="104.4" y="85">RX2_COR</text>
<text x="155.6" y="89.5">R60</text>
<text x="181.9" y="89.8">1</text>
<text x="181.9" y="88">4</text>
<text x="182.2" y="84.1">DNP</text>
<text x="184" y="85.9">U6</text>
<text x="184.9" y="88.8">VREF</text>
<text x="195.7" y="88.8">VDD</text>
<text x="201.3" y="88">18</text>
<text x="209.3" y="88.6">+5V</text>
<text x="224.9" y="87.7">RX2</text>
<text x="224.9" y="89.5">STD LED</text>
<text x="239.1" y="85.9">D14</text>
<text x="239.1" y="87.7">LED YEL</text>
<text x="78.5" y="92.3">RD0</text>
<text x="78.5" y="94.1">RD1</text>
<text x="78.5" y="95.9">RD2</text>
<text x="83.9" y="91.6">38</text>
<text x="83.9" y="93.4">39</text>
<text x="83.9" y="95.1">40</text>
<text x="90.1" y="94.8">CTSEL2</text>
<text x="90.1" y="91.2">ALARM#</text>
<text x="90.1" y="93">CTSEL1</text>
<text x="104.4" y="92.1">ALARM#</text>
<text x="104.4" y="93.9">CTSEL1</text>
<text x="104.4" y="95.7">CTSEL2</text>
<text x="134.6" y="92.1">DECODE_2_AUDIO</text>
<text x="153.4" y="91.6">1</text>
<text x="155.6" y="94.8">100K</text>
<text x="162.1" y="91.6">2</text>
<text x="168" y="94.8">R61</text>
<text x="181.9" y="91.6">2</text>
<text x="181.9" y="93.4">3</text>
<text x="184.9" y="90.6">IN+</text>
<text x="184.9" y="92.3">IN-</text>
<text x="184.9" y="94.1">GS</text>
<text x="197" y="92.3">Q1</text>
<text x="197" y="94.1">Q2</text>
<text x="197" y="95.9">Q3</text>
<text x="201.3" y="91.6">11</text>
<text x="201.3" y="93.4">12</text>
<text x="201.3" y="95.1">13</text>
<text x="207.5" y="94.8">DTMF_Q3</text>
<text x="207.5" y="93">DTMF_Q2</text>
<text x="207.5" y="91.2">DTMF_Q1</text>
<text x="235.5" y="95.7" transform="rotate(-90 235.5 95.7)">3</text>
<text x="235.5" y="93.8" transform="rotate(-90 235.5 93.8)">1</text>
<text x="241.3" y="93.9">DTMF_LED2</text>
<text x="75.1" y="101.2">RD5/P1B</text>
<text x="78.5" y="97.7">RD3</text>
<text x="78.5" y="99.4">RD4</text>
<text x="83.9" y="96.9">41</text>
<text x="83.9" y="98.7">2</text>
<text x="83.9" y="100.5">3</text>
<text x="90.1" y="100.1">DOUT2</text>
<text x="90.1" y="96.6">CTSEL3</text>
<text x="90.1" y="101.9">DOUT3</text>
<text x="90.1" y="98.4">DOUT1</text>
<text x="104.4" y="97.5">CTSEL3</text>
<text x="104.4" y="99.3">DOUT1</text>
<text x="104.4" y="101">DOUT2</text>
<text x="165.9" y="96.9">1</text>
<text x="166.6" y="101.9">DTMF2_OE</text>
<text x="168" y="100.1">100K</text>
<text x="174.6" y="96.9">2</text>
<text x="195.9" y="101.2">STD</text>
<text x="197" y="97.7">Q4</text>
<text x="201.3" y="100.5">15</text>
<text x="201.3" y="96.9">14</text>
<text x="207.5" y="100.1">DTMF2_STD</text>
<text x="207.5" y="96.6">DTMF_Q4</text>
<text x="219.2" y="100.5">1</text>
<text x="221.3" y="98.4">R43</text>
<text x="227.9" y="100.5">2</text>
<text x="229.9" y="100.5">1</text>
<text x="239" y="98.4">Q11</text>
<text x="239" y="100">2N7002</text>
<text x="36.8" y="107.3">PICCLK</text>
<text x="53" y="107.6">30</text>
<text x="75" y="103">RD6/P1C</text>
<text x="75" y="104.8">RD7/P1D</text>
<text x="83.9" y="107.6">6</text>
<text x="83.9" y="102.3">4</text>
<text x="83.9" y="104">5</text>
<text x="90.1" y="103.7">DOUT4</text>
<text x="104.4" y="102.8">DOUT3</text>
<text x="104.4" y="104.6">DOUT4</text>
<text x="181" y="102.3">10</text>
<text x="184.9" y="103">OE</text>
<text x="194.4" y="103">ST/GT</text>
<text x="196" y="104.8">EST</text>
<text x="201.3" y="107.6">5</text>
<text x="201.3" y="102.3">17</text>
<text x="201.3" y="104">16</text>
<text x="216" y="103.7">+5V</text>
<text x="221.3" y="103.7">10K</text>
<text x="235.5" y="102.7" transform="rotate(-90 235.5 102.7)">2</text>
<text x="40.9" y="112.8">Y1</text>
<text x="53" y="109.4">31</text>
<text x="56" y="112.6">PIC16F887-I/PT</text>
<text x="56.9" y="108.3">OSC1/CLKIN</text>
<text x="56.9" y="110.1">OSC2/CLKOUT</text>
<text x="78.2" y="110.1">GND</text>
<text x="78.2" y="108.3">GND</text>
<text x="83.9" y="109.4">29</text>
<text x="181.9" y="111.1">8</text>
<text x="181.9" y="109.4">7</text>
<text x="184.9" y="111.9">OSC2</text>
<text x="184.9" y="110.1">OSC1</text>
<text x="195.9" y="111.9">VSS</text>
<text x="197.5" y="108.3">IC</text>
<text x="197.5" y="110.1">IC</text>
<text x="201.3" y="111.1">9</text>
<text x="201.3" y="109.4">6</text>
<text x="217.8" y="113.3" transform="rotate(-90 217.8 113.3)">2</text>
<text x="217.8" y="108.1" transform="rotate(-90 217.8 108.1)">1</text>
<text x="221.2" y="110.8">C19</text>
<text x="221.2" y="112.4">0.1uF</text>
<text x="34.6" y="118.8" transform="rotate(-90 34.6 118.8)">1</text>
<text x="37.8" y="114.7">1</text>
<text x="39.1" y="117.9">16MHz</text>
<text x="44.8" y="114.7">2</text>
<text x="48.9" y="118.8" transform="rotate(-90 48.9 118.8)">1</text>
<text x="56" y="114.4">PIC MICROCONTROLLER</text>
<text x="170.7" y="119.9">Y2</text>
<text x="182.2" y="119.7">C33</text>
<text x="184" y="114.4">MT8870DS1</text>
<text x="184" y="116.1">DTMF DECODER 2</text>
<text x="217.8" y="117" transform="rotate(-90 217.8 117)">1</text>
<text x="221.2" y="119.7">R42</text>
<text x="34.6" y="124" transform="rotate(-90 34.6 124)">2</text>
<text x="38.2" y="121.5">C27</text>
<text x="38.2" y="123.3">22pF</text>
<text x="48.9" y="124" transform="rotate(-90 48.9 124)">2</text>
<text x="52.4" y="121.5">C28</text>
<text x="52.4" y="123.3">22pF</text>
<text x="167.6" y="121.8">1</text>
<text x="168" y="125">3.579MHz</text>
<text x="174.6" y="121.8">2</text>
<text x="180.1" y="121.8">1</text>
<text x="182.2" y="125">33pF</text>
<text x="185.3" y="121.8">2</text>
<text x="187.9" y="121.5">CLK1</text>
<text x="217.8" y="125.8" transform="rotate(-90 217.8 125.8)">2</text>
<text x="221.2" y="121.3">470K</text>
<text x="145.8" y="129.5">C36</text>
<text x="145.8" y="131.3">0.1uF</text>
<text x="152" y="127.7" transform="rotate(-90 152 127.7)">1</text>
<text x="158.2" y="129.5">C35</text>
<text x="158.2" y="131.3">0.1uF</text>
<text x="164.4" y="127.7" transform="rotate(-90 164.4 127.7)">1</text>
<text x="205.3" y="130.4">+5V</text>
<text x="152" y="132.9" transform="rotate(-90 152 132.9)">2</text>
<text x="164.4" y="132.9" transform="rotate(-90 164.4 132.9)">2</text>
<text x="181.9" y="134.3">1</text>
<text x="181.9" y="136">3</text>
<text x="184" y="132.1">U7</text>
<text x="184.9" y="135">C1+</text>
<text x="184.9" y="136.8">C11</text>
<text x="195.7" y="135">VCC</text>
<text x="201.3" y="137.8">2</text>
<text x="201.3" y="134.3">16</text>
<text x="15.1" y="141">J8</text>
<text x="18.6" y="143.9">1</text>
<text x="26.1" y="138.9">+5V</text>
<text x="181.9" y="139.6">4</text>
<text x="181.9" y="141.4">5</text>
<text x="184.9" y="140.3">C2+</text>
<text x="184.9" y="142.1">C2-</text>
<text x="196" y="138.6">VS+</text>
<text x="196.4" y="142.1">VS-</text>
<text x="201.3" y="141.4">6</text>
<text x="221.3" y="143.7" transform="rotate(-90 221.3 143.7)">1</text>
<text x="230.2" y="143.7" transform="rotate(-90 230.2 143.7)">1</text>
<text x="18.6" y="145.7">2</text>
<text x="18.6" y="147.4">3</text>
<text x="18.6" y="149.2">4</text>
<text x="29.7" y="148.1">AS1_2</text>
<text x="29.7" y="149.9">AS2_2</text>
<text x="29.7" y="146.4">MCLR#</text>
<text x="93" y="147.4">TP1</text>
<text x="99.9" y="146.7">1</text>
<text x="166.6" y="144.6">SERIAL-TX</text>
<text x="166.6" y="149.9">SERIAL-RX</text>
<text x="181" y="144.9">11</text>
<text x="181" y="146.7">10</text>
<text x="184.9" y="145.7">T1 IN</text>
<text x="184.9" y="147.4">T2 IN</text>
<text x="193.4" y="145.7">T1 OUT</text>
<text x="193.4" y="147.4">T2 OUT</text>
<text x="201.3" y="144.9">14</text>
<text x="201.3" y="146.7">7</text>
<text x="209.3" y="145.6">232-TX</text>
<text x="221.3" y="148.9" transform="rotate(-90 221.3 148.9)">2</text>
<text x="223.8" y="145.3">C37</text>
<text x="223.8" y="146.9">0.1uF</text>
<text x="230.2" y="148.9" transform="rotate(-90 230.2 148.9)">2</text>
<text x="232.7" y="145.3">C38</text>
<text x="232.7" y="146.9">0.1uF</text>
<text x="15.1" y="153.5">HEADER 5</text>
<text x="18.6" y="151">5</text>
<text x="93" y="151">TP2</text>
<text x="93" y="154.5">TP3</text>
<text x="99.9" y="150.3">1</text>
<text x="99.9" y="153.8">1</text>
<text x="181" y="150.3">12</text>
<text x="181" y="155.6">15</text>
<text x="181.9" y="152">9</text>
<text x="184.9" y="151">R1 OUT</text>
<text x="184.9" y="152.8">R2 OUT</text>
<text x="195" y="151">R1 IN</text>
<text x="195" y="152.8">R2 IN</text>
<text x="201.3" y="150.3">13</text>
<text x="201.3" y="152">8</text>
<text x="209.3" y="150.8">232-RX</text>
<text x="93" y="158.1">TP4</text>
<text x="99.9" y="157.4">1</text>
<text x="147" y="156.7">+5V</text>
<text x="148.4" y="161.5" transform="rotate(-90 148.4 161.5)">1</text>
<text x="184" y="158.8">MAX202CDR</text>
<text x="184" y="160.6">RS-232 TRANSCEIVER</text>
<text x="184.9" y="156.3">GND</text>
<text x="41.8" y="165.9">U8</text>
<text x="41.8" y="167.7">KA7805ERTM</text>
<text x="81.2" y="167.3">+5V</text>
<text x="150.2" y="165">R57</text>
<text x="150.2" y="166.8">10K</text>
<text x="260.5" y="165.9">PCB REV B</text>
<text x="12.6" y="170.4">+12V</text>
<text x="20.4" y="172.1" transform="rotate(-90 20.4 172.1)">1</text>
<text x="32.9" y="172.1" transform="rotate(-90 32.9 172.1)">1</text>
<text x="39.6" y="169.8">1</text>
<text x="42.7" y="170.6">IN</text>
<text x="51.7" y="170.6">OUT</text>
<text x="57.2" y="169.8">2</text>
<text x="63.1" y="172.1" transform="rotate(-90 63.1 172.1)">1</text>
<text x="67" y="170.4">+5V</text>
<text x="82.6" y="173.9" transform="rotate(-90 82.6 173.9)">1</text>
<text x="91.5" y="173.9" transform="rotate(-90 91.5 173.9)">1</text>
<text x="100.4" y="173.9" transform="rotate(-90 100.4 173.9)">1</text>
<text x="109.3" y="173.9" transform="rotate(-90 109.3 173.9)">1</text>
<text x="118.2" y="173.9" transform="rotate(-90 118.2 173.9)">1</text>
<text x="136.4" y="171.3">INIT</text>
<text x="148.4" y="170.2" transform="rotate(-90 148.4 170.2)">2</text>
<text x="173.3" y="173">THIS DRAWING CONTAINS</text>
<text x="208.9" y="173">415 Fourth Range Road</text>
<text x="20.4" y="179.1" transform="rotate(-90 20.4 179.1)">2</text>
<text x="21" y="175">+</text>
<text x="24" y="176.6">C7</text>
<text x="24" y="178.4">220uF</text>
<text x="32.9" y="179.1" transform="rotate(-90 32.9 179.1)">2</text>
<text x="33.4" y="175">+</text>
<text x="36.4" y="176.6">C26</text>
<text x="36.4" y="178.4">1uF</text>
<text x="48.9" y="179.1" transform="rotate(-90 48.9 179.1)">3</text>
<text x="49.6" y="176.1" transform="rotate(-90 49.6 176.1)">GND</text>
<text x="63.1" y="179.1" transform="rotate(-90 63.1 179.1)">2</text>
<text x="63.6" y="175">+</text>
<text x="66.7" y="176.6">C24</text>
<text x="66.7" y="178.4">1uF</text>
<text x="82.6" y="179.1" transform="rotate(-90 82.6 179.1)">2</text>
<text x="85.2" y="175.7">C17</text>
<text x="85.2" y="177.3">0.1uF</text>
<text x="91.5" y="179.1" transform="rotate(-90 91.5 179.1)">2</text>
<text x="94" y="175.7">C21</text>
<text x="94" y="177.3">0.1uF</text>
<text x="100.4" y="179.1" transform="rotate(-90 100.4 179.1)">2</text>
<text x="102.9" y="175.7">C22</text>
<text x="102.9" y="177.3">0.1uF</text>
<text x="109.3" y="179.1" transform="rotate(-90 109.3 179.1)">2</text>
<text x="111.8" y="175.7">C23</text>
<text x="111.8" y="177.3">0.1uF</text>
<text x="118.2" y="179.1" transform="rotate(-90 118.2 179.1)">2</text>
<text x="120.7" y="175.7">C25</text>
<text x="120.7" y="177.3">0.1uF</text>
<text x="148.4" y="175.7" transform="rotate(-90 148.4 175.7)">1</text>
<text x="150.2" y="177.7">JP7</text>
<text x="150.2" y="179.3">JUMPER</text>
<text x="173.3" y="174.8">PROPRIETARY INFORMATION WHICH</text>
<text x="173.3" y="178.4">OF NHRC LLC. IT SHALL NOT BE</text>
<text x="173.3" y="176.6">IS THE CONFIDENTIAL PROPERTY</text>
<text x="208.9" y="174.8">Pembroke, NH 03275</text>
<text x="208.9" y="176.6">603-485-2248</text>
<text x="208.9" y="178.4">http://www.nhrc.net</text>
<text x="36.4" y="185.5">+5V SOURCE</text>
<text x="95.1" y="183.7">BYPASS CAPS</text>
<text x="148.4" y="182.7" transform="rotate(-90 148.4 182.7)">2</text>
<text x="150.2" y="181">INIT</text>
<text x="173.3" y="181.9">PUBLISHED OR USED IN PART OR</text>
<text x="173.3" y="183.7">WHOLE WITHOUT THE EXPRESSED</text>
<text x="173.3" y="185.5">WRITTEN PERMISSION OF NHRC LLC.</text>
<text x="173.3" y="180.1">COPIED, REPRODUCED, DISCLOSED,</text>
<text x="207.1" y="180.1">Title</text>
<text x="207.1" y="185.5">Size</text>
<text x="214.2" y="185.5">Document Number</text>
<text x="265.8" y="185.5">Rev</text>
<text x="173.3" y="187.3">SPECIFICATIONS SUBJECT TO CHANGE</text>
<text x="173.3" y="189">WITHOUT NOTICE OR OBLIGATION.</text>
<text x="207.1" y="190.8">Date:</text>
<text x="208.9" y="187.3">B</text>
<text x="214.2" y="190.8">Wednesday, October 10, 2012</text>
<text x="242.7" y="190.8">Sheet</text>
<text x="251.6" y="190.8">1</text>
<text x="256.9" y="190.8">of</text>
<text x="262.2" y="190.8">3</text>
<text x="267.6" y="187.3">B</text>
</g>
<g font-size="1.3">
<text x="31.1" y="21.8">5</text>
<text x="84.4" y="21.8">4</text>
<text x="137.8" y="21.8">3</text>
<text x="191.1" y="21.8">2</text>
<text x="244.5" y="21.8">1</text>
<text x="3.1" y="44.5">D</text>
<text x="271.6" y="44.5">D</text>
<text x="3.1" y="86.7">C</text>
<text x="271.6" y="86.7">C</text>
<text x="3.1" y="129">B</text>
<text x="271.6" y="129">B</text>
<text x="3.1" y="171.2">A</text>
<text x="271.6" y="171.2">A</text>
<text x="31.1" y="192.5">5</text>
<text x="84.4" y="192.5">4</text>
<text x="137.8" y="192.5">3</text>
<text x="191.1" y="192.5">2</text>
<text x="244.5" y="192.5">1</text>
</g>
</svg>
